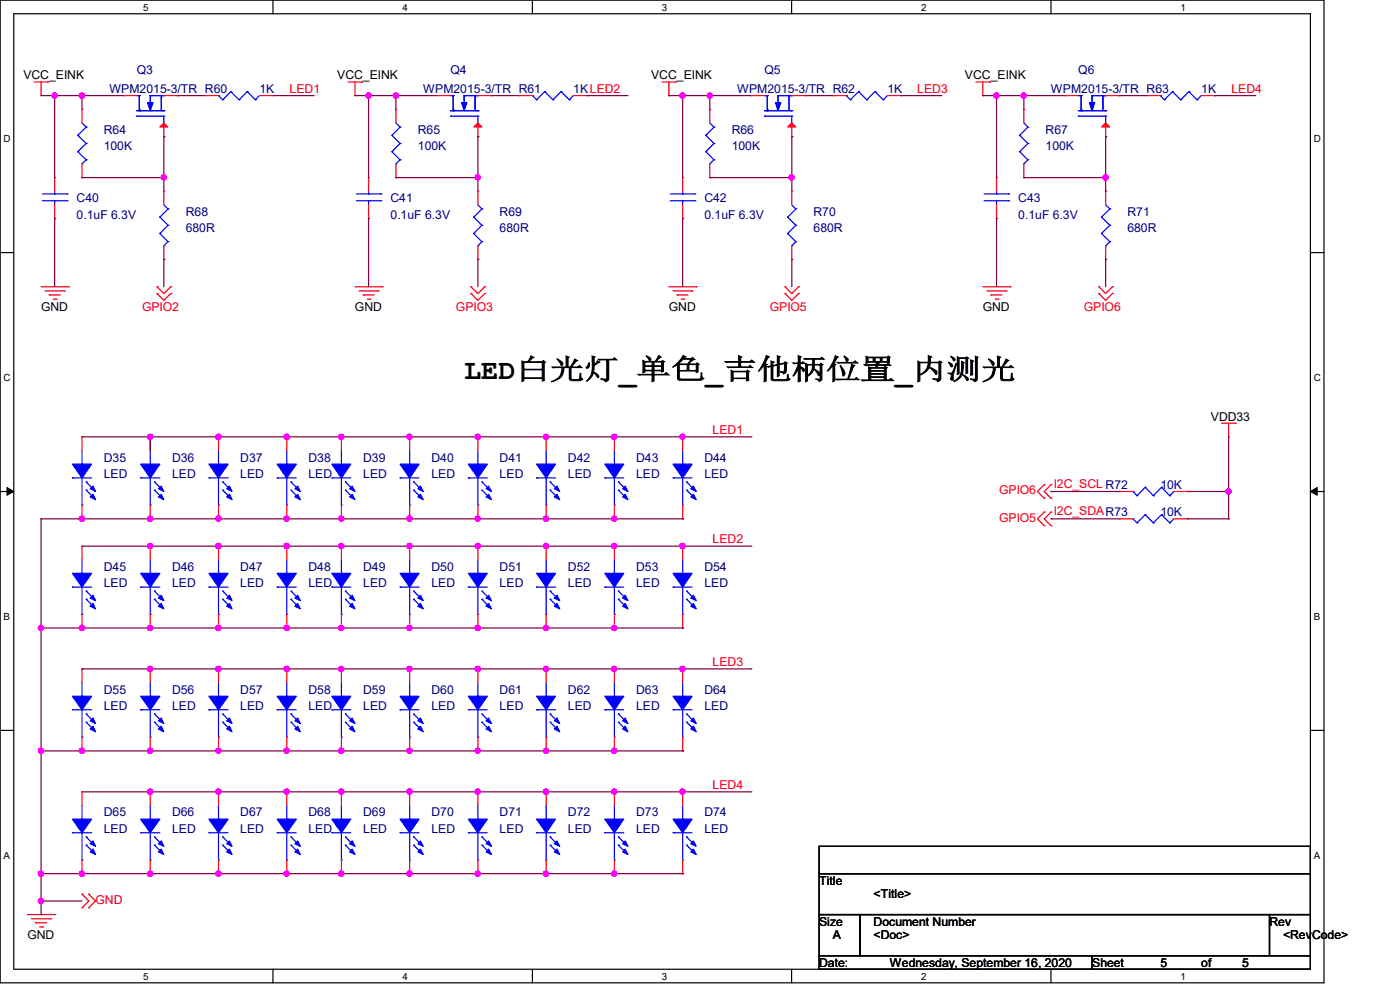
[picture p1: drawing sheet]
<svg xmlns="http://www.w3.org/2000/svg" width="297mm" height="210mm" viewBox="0 0 297 210" stroke-linecap="round" stroke-linejoin="round" font-family="sans-serif">
<path d="M0 0h280.9v208.5h-280.9zM2.9 2.9h275.1v202.7h-275.1z" fill="none" stroke="#000" stroke-width=".25"/>
<g fill="#fff">
<path d="M30.4 .3h1.1v2.4h-1.1z"/>
<path d="M30.4 205.9h1.1v2.3h-1.1z"/>
</g>
<path d="M57.9 0v2.9M57.9 205.6v2.9" fill="none" stroke="#000" stroke-width=".25"/>
<g fill="#fff">
<path d="M85.4 .3h1.1v2.4h-1.1z"/>
<path d="M85.4 205.9h1.1v2.3h-1.1z"/>
</g>
<path d="M112.9 0v2.9M112.9 205.6v2.9" fill="none" stroke="#000" stroke-width=".25"/>
<g fill="#fff">
<path d="M140.4 .3h1.2v2.4h-1.2z"/>
<path d="M140.4 205.9h1.2v2.3h-1.2z"/>
</g>
<path d="M167.9 0v2.9M167.9 205.6v2.9" fill="none" stroke="#000" stroke-width=".25"/>
<g fill="#fff">
<path d="M195.4 .3h1.2v2.4h-1.2z"/>
<path d="M195.4 205.9h1.2v2.3h-1.2z"/>
</g>
<path d="M223 0v2.9M223 205.6v2.9" fill="none" stroke="#000" stroke-width=".25"/>
<g fill="#fff">
<path d="M250.4 .3h1.2v2.4h-1.2z"/>
<path d="M250.4 205.9h1.2v2.3h-1.2z"/>
<path d="M.8 28.2h1.4v2.4h-1.4z"/>
<path d="M278.7 28.2h1.5v2.4h-1.5z"/>
<path d="M.8 78.9h1.4v2.3h-1.4z"/>
<path d="M278.7 78.9h1.5v2.3h-1.5z"/>
</g>
<path d="M0 53.6h2.9M278 53.6h2.9" fill="none" stroke="#000" stroke-width=".25"/>
<g fill="#fff">
<path d="M.8 129.6h1.3v2.3h-1.3z"/>
<path d="M278.7 129.6h1.4v2.3h-1.4z"/>
</g>
<path d="M0 104.3h2.9M278 104.3h2.9" fill="none" stroke="#000" stroke-width=".25"/>
<path d="M1.5 103.4l1.4 .9-1.4 .8zM278 104.3l1.4-.9v1.7z" fill="#000" stroke="#000" stroke-width=".21"/>
<g fill="#fff">
<path d="M.8 180.3h1.3v2.3h-1.3z"/>
<path d="M278.7 180.3h1.4v2.3h-1.4z"/>
</g>
<path d="M0 154.9h2.9M278 154.9h2.9M173.8 179.5h104.2v5.8h-104.2zM173.8 185.3h104.2v8.7h-104.2zM173.8 194h8.7v8.7h-8.7zM182.5 194h86.8v8.7h-86.8zM269.3 194h8.7v8.7h-8.7zM173.8 202.7h57.9v2.9h-57.9zM231.7 202.7h46.3v2.9h-46.3z" fill="none" stroke="#000" stroke-width=".25"/>
<g fill="none" stroke="#f00" stroke-width=".25">
<path d="M7.3 17.4h2.9M8.7 17.4v2.9M10.2 17.4h.1M73.9 17.4h2.9M75.3 17.4v2.9M76.8 17.4h.1M140.5 17.4h2.8M141.9 17.4v2.9M143.3 17.4h.1M207.1 17.4h2.9M208.5 17.4v2.9M210 17.4h.1"/>
<path d="M8.7 20.3h.1M11.6 37.7h.1M11.6 37.7v2.9M17.4 23.2h.1M17.4 37.7h.1M17.4 23.2v2.9M17.4 34.8v2.9M26.1 20.3h.1M26.1 20.3h2.9M34.8 29h.1M34.8 20.3h2.9M34.8 26.1v2.9"/>
<path d="M37.7 20.3h.1M43.5 20.3h.1M43.5 20.3h2.9M55 20.3h3M58 20.3h.1M75.3 20.3h.1M78.2 37.7h.1M78.2 37.7v2.9M84 23.2h.1M84 37.7h.1M84 23.2v2.9M84 34.8v2.9"/>
<path d="M92.7 20.3h.1M92.7 20.3h2.9M101.4 29h.1M101.4 20.3h2.9M101.4 26.1v2.9M104.3 20.3h.1M110.1 20.3h.1M110.1 20.3h2.8M121.6 20.3h2.9M124.5 20.3h.1M141.9 20.3h.1M144.8 37.7h.1"/>
<path d="M144.8 37.7v2.9M150.6 23.2h.1M150.6 37.7h.1M150.6 23.2v2.9M150.6 34.8v2.9M159.3 20.3h.1M159.3 20.3h2.9M168 29h.1M168 20.3h2.9M168 26.1v2.9M170.9 20.3h.1M176.7 20.3h.1"/>
<path d="M176.7 20.3h2.8M188.3 20.3h2.8M191.1 20.3h.1M208.5 20.3h.1M211.4 37.7h.1M211.4 37.7v2.9M217.2 23.2h.1M217.2 37.7h.1M217.2 23.2v2.9M217.2 34.8v2.9M225.9 20.3h.1M225.9 20.3h2.9"/>
<path d="M234.6 29h.1M234.6 20.3h2.8M234.6 26.1v2.9M237.4 20.3h.1M243.2 20.3h.1M243.2 20.3h3M254.8 20.3h2.9M257.7 20.3h.1M11.6 46.4h.1M11.6 43.5v2.9M34.8 40.6h.1M34.8 55h.1"/>
<path d="M34.8 40.6v2.9M34.8 52.2v2.8M78.2 46.4h.1M78.2 43.5v2.9M101.4 40.6h.1M101.4 55h.1M101.4 40.6v2.9M101.4 52.2v2.8M144.8 46.4h.1M144.8 43.5v2.9M168 40.6h.1M168 55h.1"/>
<path d="M168 40.6v2.9M168 52.2v2.8M211.4 46.4h.1M211.4 43.5v2.9M234.6 40.6h.1M234.6 55h.1M234.6 40.6v2.9M234.6 52.2v2.8M8.7 60.8h5.8M9.6 61.7h4M10.5 62.6h.1M10.5 62.6h2.3"/>
<path d="M11.3 63.5h.6M11.9 63.5h.1M13.6 61.7h.1M14.5 60.8h.1M33.3 62.3h.1M33.3 60.8h.1M33.3 62.3l1.5 1.4 1.4-1.4M33.3 60.8l1.5 1.5 1.4-1.5M36.2 62.3h.1M36.2 60.8h.1M75.3 60.8h5.8M76.2 61.7h4"/>
<path d="M77 62.6h.1M77 62.6h2.4M77.9 63.5h.6M78.5 63.5h.1M80.2 61.7h.1M81.1 60.8h.1M99.9 62.3h.1M99.9 60.8h.1M99.9 62.3l1.5 1.4 1.4-1.4M99.9 60.8l1.5 1.5 1.4-1.5M102.8 62.3h.1M102.8 60.8h.1"/>
<path d="M141.9 60.8h5.8M142.8 61.7h4M143.6 62.6h.1M143.6 62.6h2.4M144.5 63.5h.6M145.1 63.5h.1M146.8 61.7h.1M147.7 60.8h.1M166.5 62.3h.1M166.5 60.8h.1M166.5 62.3l1.5 1.4 1.4-1.4M166.5 60.8l1.5 1.5 1.4-1.5"/>
<path d="M169.4 62.3h.1M169.4 60.8h.1M208.5 60.8h5.8M209.4 61.7h4M210.2 62.6h.1M210.2 62.6h2.4M211.1 63.5h.6M211.7 63.5h.1M213.4 61.7h.1M214.3 60.8h.1M233.1 62.3h.1M233.1 60.8h.1"/>
<path d="M233.1 62.3l1.5 1.4 1.4-1.4M233.1 60.8l1.5 1.5 1.4-1.5M236 62.3h.1M236 60.8h.1M17.4 92.7h.1M17.4 92.7v2.9M31.9 92.7h.1M31.9 92.7v2.9M46.4 92.7h.1M46.4 92.7v2.9M60.8 92.7h.1M60.8 92.7v2.9"/>
<path d="M72.4 92.7h.1M72.4 92.7v2.9M86.9 92.7h.1M86.9 92.7v2.9M101.4 92.7h.1M101.4 92.7v2.9M115.9 92.7h.1M115.9 92.7v2.9M130.3 92.7h.1M130.3 92.7v2.9M144.8 92.7h.1M144.8 92.7v2.9"/>
<path d="M259.2 89.8h2.9M260.6 92.7h.1M260.6 89.8v2.9M262.1 89.8h.1M17.4 115.9h.1M17.4 110.1h.1M17.4 107.1v3M17.4 115.9v2.8M31.9 115.9h.1M31.9 110.1h.1M31.9 107.1v3M31.9 115.9v2.8"/>
<path d="M46.4 110.1h.1M46.4 115.9h.1M46.4 107.1v3M46.4 115.9v2.8M60.8 110.1h.1M60.8 115.9h.1M60.8 107.1v3M60.8 115.9v2.8M72.4 110.1h.1M72.4 115.9h.1M72.4 107.1v3M72.4 115.9v2.8"/>
<path d="M86.9 115.9h.1M86.9 110.1h.1M86.9 107.1v3M86.9 115.9v2.8M101.4 115.9h.1M101.4 110.1h.1M101.4 107.1v3M101.4 115.9v2.8M115.9 115.9h.1M115.9 110.1h.1M115.9 107.1v3M115.9 115.9v2.8"/>
<path d="M130.3 110.1h.1M130.3 115.9h.1M130.3 107.1v3M130.3 115.9v2.8M144.8 110.1h.1M144.8 115.9h.1M144.8 107.1v3M144.8 115.9v2.8M221.5 102.8h.1M221.5 105.7h.1M221.5 108.6h.1M221.5 111.5h.1"/>
<path d="M221.5 102.8l-1.4 1.5 1.4 1.4M221.5 108.6l-1.4 1.5 1.4 1.4M223 102.8h.1M223 105.7h.1M223 108.6h.1M223 111.5h.1M223 102.8l-1.5 1.5 1.5 1.4M223 108.6l-1.5 1.5 1.5 1.4M237.4 110.1h.1M237.4 104.3h.1M237.4 110.1h3M237.4 104.3h3"/>
<path d="M249 110.1h2.9M249 104.3h2.9M251.9 110.1h.1M251.9 104.3h.1M17.4 133.2h.1M17.4 130.3v2.9M31.9 133.2h.1M31.9 130.3v2.9M46.4 133.2h.1M46.4 130.3v2.9M60.8 133.2h.1M60.8 130.3v2.9"/>
<path d="M72.4 133.2h.1M72.4 130.3v2.9M86.9 133.2h.1M86.9 130.3v2.9M101.4 133.2h.1M101.4 130.3v2.9M115.9 133.2h.1M115.9 130.3v2.9M130.3 133.2h.1M130.3 130.3v2.9M144.8 133.2h.1M144.8 130.3v2.9"/>
<path d="M17.4 141.9h.1M17.4 159.3h.1M17.4 141.9v2.9M17.4 156.4v2.9M31.9 141.9h.1M31.9 159.3h.1M31.9 141.9v2.9M31.9 156.4v2.9M46.4 141.9h.1M46.4 159.3h.1M46.4 141.9v2.9M46.4 156.4v2.9"/>
<path d="M60.8 141.9h.1M60.8 159.3h.1M60.8 141.9v2.9M60.8 156.4v2.9M72.4 141.9h.1M72.4 159.3h.1M72.4 141.9v2.9M72.4 156.4v2.9M86.9 141.9h.1M86.9 159.3h.1M86.9 141.9v2.9M86.9 156.4v2.9"/>
<path d="M101.4 141.9h.1M101.4 159.3h.1M101.4 141.9v2.9M101.4 156.4v2.9M115.9 141.9h.1M115.9 159.3h.1M115.9 141.9v2.9M115.9 156.4v2.9M130.3 141.9h.1M130.3 159.3h.1M130.3 141.9v2.9M130.3 156.4v2.9"/>
<path d="M144.8 141.9h.1M144.8 159.3h.1M144.8 141.9v2.9M144.8 156.4v2.9M17.4 168h.1M17.4 168v2.9M31.9 168h.1M31.9 168v2.9M46.4 168h.1M46.4 168v2.9M60.8 168h.1M60.8 168v2.9"/>
<path d="M72.4 168h.1M72.4 168v2.9M86.9 168h.1M86.9 168v2.9M101.4 168h.1M101.4 168v2.9M115.9 168h.1M115.9 168v2.9M130.3 168h.1M130.3 168v2.9M144.8 168h.1M144.8 168v2.9"/>
<path d="M5.8 194h5.8M6.7 194.9h4.1M7.5 195.7h.1M7.5 195.7h2.4M8.4 196.6h.6M9 196.6h.1M10.8 194.9h.1M11.6 194h.1M17.4 192.6h.1M17.4 189.7h.1M17.4 185.3h.1M17.4 189.7l1.4 1.4-1.4 1.5"/>
<path d="M17.4 182.5v2.8M18.8 192.6h.1M18.8 189.7h.1M18.8 189.7l1.5 1.4-1.5 1.5M31.9 185.3h.1M31.9 182.5v2.8M46.4 185.3h.1M46.4 182.5v2.8M60.8 185.3h.1M60.8 182.5v2.8M72.4 185.3h.1M72.4 182.5v2.8"/>
<path d="M86.9 185.3h.1M86.9 182.5v2.8M101.4 185.3h.1M101.4 182.5v2.8M115.9 185.3h.1M115.9 182.5v2.8M130.3 185.3h.1M130.3 182.5v2.8M144.8 185.3h.1M144.8 182.5v2.8"/>
</g>
<g fill="none" stroke="#00f" stroke-width=".25">
<path d="M49 19.4h.1M49 19.4l1.7 1.8M49 19.4l-1.8 1.8M52.5 19.4h.1M52.5 19.4l1.7 1.8M52.5 19.4l-1.8 1.8M115.6 19.4h.1M115.6 19.4l1.7 1.8M115.6 19.4l-1.8 1.8M119 19.4h.1M119 19.4l1.8 1.8M119 19.4l-1.7 1.8"/>
<path d="M182.2 19.4h.1M182.2 19.4l1.7 1.8M182.2 19.4l-1.8 1.8M185.6 19.4h.1M185.6 19.4l1.8 1.8M185.6 19.4l-1.7 1.8M248.8 19.4h.1M248.8 19.4l1.7 1.8M248.8 19.4l-1.8 1.8M252.2 19.4h.1M252.2 19.4l1.8 1.8M252.2 19.4l-1.7 1.8"/>
<path d="M16.5 28.7h.1M16.5 32.2h.1M16.5 28.7l1.8 1.7M16.5 32.2l1.8 1.7M17.4 34.8h.1M17.4 26.1l.9 .9M18.3 27h.1M18.3 30.4h.1M18.3 33.9h.1M18.3 27l-1.8 1.7M18.3 30.4l-1.8 1.8M18.3 33.9l-.9 .9"/>
<path d="M29 24.6h.1M29 23.5h5.8M29 20.3h.5M29 24.6h5.8M29.5 20.3h.1M29.5 23.2h.1M29.5 23.5h.1M29.5 20.3v3.2M31.9 20.3h.1M31.9 20.3v1.7M31.9 20.3h2.9M34.2 20.6h.1"/>
<path d="M34.2 20.3h.1M34.2 20.3v3.2M34.8 23.5h.1M34.8 20.3h.1M34.8 24.6h.1M34.8 24.6v1.5M46.4 20.3h.1M46.4 20.3l.8 .9M47.2 21.2h.1M50.7 21.2h.1M54.2 21.2h.1M55 20.3l-.8 .9"/>
<path d="M83.1 28.7h.1M83.1 32.2h.1M83.1 28.7l1.8 1.7M83.1 32.2l1.8 1.7M84 34.8h.1M84 26.1l.9 .9M84.9 27h.1M84.9 30.4h.1M84.9 33.9h.1M84.9 27l-1.8 1.7M84.9 30.4l-1.8 1.8M84.9 33.9l-.9 .9"/>
<path d="M95.6 24.6h.1M95.6 23.5h5.8M95.6 20.3h.5M95.6 24.6h5.8M96.1 20.3h.1M96.1 23.2h.1M96.1 23.5h.1M96.1 20.3v3.2M98.5 20.3h.1M98.5 20.3h2.9M98.5 20.3v1.7M100.8 20.6h.1"/>
<path d="M100.8 20.3h.1M100.8 20.3v3.2M101.4 23.5h.1M101.4 20.3h.1M101.4 24.6h.1M101.4 24.6v1.5M112.9 20.3h.1M112.9 20.3l.9 .9M113.8 21.2h.1M117.3 21.2h.1M120.8 21.2h.1M121.6 20.3l-.8 .9"/>
<path d="M149.7 28.7h.1M149.7 32.2h.1M149.7 28.7l1.8 1.7M149.7 32.2l1.8 1.7M150.6 34.8h.1M150.6 26.1l.9 .9M151.5 27h.1M151.5 30.4h.1M151.5 33.9h.1M151.5 27l-1.8 1.7M151.5 30.4l-1.8 1.8M151.5 33.9l-.9 .9"/>
<path d="M162.2 24.6h.1M162.2 23.5h5.8M162.2 20.3h.6M162.2 24.6h5.8M162.8 20.3h.1M162.8 23.2h.1M162.8 23.5h.1M162.8 20.3v3.2M165.1 20.3h.1M165.1 20.3h2.9M165.1 20.3v1.7M167.4 20.6h.1"/>
<path d="M167.4 20.3h.1M167.4 20.3v3.2M168 23.5h.1M168 20.3h.1M168 24.6h.1M168 24.6v1.5M179.5 20.3h.1M179.5 20.3l.9 .9M180.4 21.2h.1M183.9 21.2h.1M187.4 21.2h.1M188.3 20.3l-.9 .9"/>
<path d="M216.3 28.7h.1M216.3 32.2h.1M216.3 28.7l1.8 1.7M216.3 32.2l1.8 1.7M217.2 34.8h.1M217.2 26.1l.9 .9M218.1 27h.1M218.1 30.4h.1M218.1 33.9h.1M218.1 27l-1.8 1.7M218.1 30.4l-1.8 1.8M218.1 33.9l-.9 .9"/>
<path d="M228.8 24.6h.1M228.8 23.5h5.8M228.8 20.3h.6M228.8 24.6h5.8M229.4 20.3h.1M229.4 23.2h.1M229.4 23.5h.1M229.4 20.3v3.2M231.7 20.3h.1M231.7 20.3h2.9M231.7 20.3v1.7M234 20.6h.1"/>
<path d="M234 20.3h.1M234 20.3v3.2M234.6 23.5h.1M234.6 20.3h.1M234.6 24.6h.1M234.6 24.6v1.5M246.2 20.3h.1M246.2 20.3l.8 .9M247 21.2h.1M250.5 21.2h.1M254 21.2h.1M254.8 20.3l-.8 .9"/>
<path d="M9 42.6h5.2M9 41.1h5.2M11.6 41.1h.1M11.6 42.6h.1M11.6 40.6v.5M11.6 42.6v.9M14.2 42.6h.1M14.2 41.1h.1M33.9 46.1h.1M33.9 49.5h.1M33.9 46.1l1.7 1.7M33.9 49.5l1.7 1.8"/>
<path d="M34.8 52.2h.1M34.8 43.5l.8 .8M35.6 44.3h.1M35.6 47.8h.1M35.6 51.3h.1M35.6 44.3l-1.7 1.8M35.6 47.8l-1.7 1.7M35.6 51.3l-.8 .9M75.6 42.6h5.2M75.6 41.1h5.2M78.2 41.1h.1M78.2 42.6h.1"/>
<path d="M78.2 40.6v.5M78.2 42.6v.9M80.8 42.6h.1M80.8 41.1h.1M100.5 46.1h.1M100.5 49.5h.1M100.5 49.5l1.7 1.8M100.5 46.1l1.7 1.7M101.4 52.2h.1M101.4 43.5l.8 .8M102.2 44.3h.1M102.2 47.8h.1"/>
<path d="M102.2 51.3h.1M102.2 44.3l-1.7 1.8M102.2 47.8l-1.7 1.7M102.2 51.3l-.8 .9M142.2 42.6h5.2M142.2 41.1h5.2M144.8 41.1h.1M144.8 42.6h.1M144.8 40.6v.5M144.8 42.6v.9M147.4 42.6h.1M147.4 41.1h.1"/>
<path d="M167.1 46.1h.1M167.1 49.5h.1M167.1 46.1l1.7 1.7M167.1 49.5l1.7 1.8M168 52.2h.1M168 43.5l.8 .8M168.8 44.3h.1M168.8 47.8h.1M168.8 51.3h.1M168.8 44.3l-1.7 1.8M168.8 47.8l-1.7 1.7M168.8 51.3l-.8 .9"/>
<path d="M208.8 42.6h5.2M208.8 41.1h5.2M211.4 41.1h.1M211.4 42.6h.1M211.4 40.6v.5M211.4 42.6v.9M214 42.6h.1M214 41.1h.1M233.7 46.1h.1M233.7 49.5h.1M233.7 46.1l1.8 1.7M233.7 49.5l1.8 1.8"/>
<path d="M234.6 52.2h.1M234.6 43.5l.9 .8M235.5 44.3h.1M235.5 47.8h.1M235.5 51.3h.1M235.5 44.3l-1.8 1.8M235.5 47.8l-1.8 1.7M235.5 51.3l-.9 .9M17.4 98.5h.1M17.4 95.6v2.9M31.9 98.5h.1M31.9 95.6v2.9"/>
<path d="M46.4 98.5h.1M46.4 95.6v2.9M60.8 98.5h.1M60.8 95.6v2.9M72.4 98.5h.1M72.4 95.6v2.9M86.9 98.5h.1M86.9 95.6v2.9M101.4 98.5h.1M101.4 95.6v2.9M115.9 98.5h.1M115.9 95.6v2.9"/>
<path d="M130.3 98.5h.1M130.3 95.6v2.9M144.8 98.5h.1M144.8 95.6v2.9M15.4 101.4h.1M15.4 101.4h4M17.4 107.1h.1M17.4 101.4v5.7M17.4 118.7v2.9M18.3 102.2h.1M18.3 104h.1M18.3 102.2l1.7 1.8"/>
<path d="M18.3 104l1.7 1.7M29.8 101.4h.1M29.8 101.4h4.1M31.9 107.1h.1M31.9 101.4v5.7M31.9 118.7v2.9M32.8 102.2h.1M32.8 104h.1M32.8 102.2l1.7 1.8M32.8 104l1.7 1.7M44.3 101.4h.1M44.3 101.4h4.1"/>
<path d="M46.4 107.1h.1M46.4 101.4v5.7M46.4 118.7v2.9M47.2 102.2h.1M47.2 104h.1M47.2 102.2l1.8 1.8M47.2 104l1.8 1.7M58.8 101.4h.1M58.8 101.4h4.1M60.8 107.1h.1M60.8 101.4v5.7M60.8 118.7v2.9"/>
<path d="M61.7 102.2h.1M61.7 104h.1M61.7 102.2l1.8 1.8M61.7 104l1.8 1.7M70.4 101.4h.1M70.4 101.4h4M72.4 107.1h.1M72.4 101.4v5.7M72.4 118.7v2.9M73.3 102.2h.1M73.3 104h.1M73.3 102.2l1.7 1.8"/>
<path d="M73.3 104l1.7 1.7M84.9 101.4h.1M84.9 101.4h4M86.9 107.1h.1M86.9 101.4v5.7M86.9 118.7v2.9M87.8 102.2h.1M87.8 104h.1M87.8 102.2l1.7 1.8M87.8 104l1.7 1.7M99.4 101.4h.1M99.4 101.4h4"/>
<path d="M101.4 107.1h.1M101.4 101.4v5.7M101.4 118.7v2.9M102.2 102.2h.1M102.2 104h.1M102.2 102.2l1.8 1.8M102.2 104l1.8 1.7M113.8 101.4h.1M113.8 101.4h4.1M115.9 107.1h.1M115.9 101.4v5.7M115.9 118.7v2.9"/>
<path d="M116.7 102.2h.1M116.7 104h.1M116.7 102.2l1.7 1.8M116.7 104l1.7 1.7M128.3 101.4h.1M128.3 101.4h4M130.3 107.1h.1M130.3 101.4v5.7M130.3 118.7v2.9M131.2 102.2h.1M131.2 104h.1M131.2 102.2l1.7 1.8"/>
<path d="M131.2 104l1.7 1.7M142.8 101.4h.1M142.8 101.4h4M144.8 107.1h.1M144.8 101.4v5.7M144.8 118.7v2.9M145.7 102.2h.1M145.7 104h.1M145.7 102.2l1.7 1.8M145.7 104l1.7 1.7M240.4 110.1h.1M240.4 104.3h.1"/>
<path d="M240.4 110.1l.8 .8M240.4 104.3l.8 .9M241.2 110.9h.1M241.2 105.2h.1M243 109.2h.1M243 103.4h.1M243 109.2l1.7 1.7M243 109.2l-1.8 1.7M243 103.4l1.7 1.8M243 103.4l-1.8 1.8M244.7 110.9h.1M244.7 105.2h.1"/>
<path d="M246.4 109.2h.1M246.4 103.4h.1M246.4 109.2l1.8 1.7M246.4 109.2l-1.7 1.7M246.4 103.4l1.8 1.8M246.4 103.4l-1.7 1.8M248.2 110.9h.1M248.2 105.2h.1M249 110.1l-.8 .8M249 104.3l-.8 .9M15.4 124.5h.1M15.4 124.5h4"/>
<path d="M17.4 121.6h.1M17.4 130.3h.1M17.4 124.5v5.8M18.3 125.4h.1M18.3 127.1h.1M18.3 125.4l1.7 1.7M18.3 127.1l1.7 1.8M29.8 124.5h.1M29.8 124.5h4.1M31.9 121.6h.1M31.9 130.3h.1M31.9 124.5v5.8"/>
<path d="M32.8 125.4h.1M32.8 127.1h.1M32.8 125.4l1.7 1.7M32.8 127.1l1.7 1.8M44.3 124.5h.1M44.3 124.5h4.1M46.4 121.6h.1M46.4 130.3h.1M46.4 124.5v5.8M47.2 125.4h.1M47.2 127.1h.1M47.2 125.4l1.8 1.7"/>
<path d="M47.2 127.1l1.8 1.8M58.8 124.5h.1M58.8 124.5h4.1M60.8 121.6h.1M60.8 130.3h.1M60.8 124.5v5.8M61.7 125.4h.1M61.7 127.1h.1M61.7 125.4l1.8 1.7M61.7 127.1l1.8 1.8M70.4 124.5h.1M70.4 124.5h4"/>
<path d="M72.4 121.6h.1M72.4 130.3h.1M72.4 124.5v5.8M73.3 125.4h.1M73.3 127.1h.1M73.3 125.4l1.7 1.7M73.3 127.1l1.7 1.8M84.9 124.5h.1M84.9 124.5h4M86.9 121.6h.1M86.9 130.3h.1M86.9 124.5v5.8"/>
<path d="M87.8 125.4h.1M87.8 127.1h.1M87.8 125.4l1.7 1.7M87.8 127.1l1.7 1.8M99.4 124.5h.1M99.4 124.5h4M101.4 121.6h.1M101.4 130.3h.1M101.4 124.5v5.8M102.2 125.4h.1M102.2 127.1h.1M102.2 125.4l1.8 1.7"/>
<path d="M102.2 127.1l1.8 1.8M113.8 124.5h.1M113.8 124.5h4.1M115.9 121.6h.1M115.9 130.3h.1M115.9 124.5v5.8M116.7 125.4h.1M116.7 127.1h.1M116.7 125.4l1.7 1.7M116.7 127.1l1.7 1.8M128.3 124.5h.1M128.3 124.5h4"/>
<path d="M130.3 121.6h.1M130.3 130.3h.1M130.3 124.5v5.8M131.2 125.4h.1M131.2 127.1h.1M131.2 125.4l1.7 1.7M131.2 127.1l1.7 1.8M142.8 124.5h.1M142.8 124.5h4M144.8 121.6h.1M144.8 130.3h.1M144.8 124.5v5.8"/>
<path d="M145.7 125.4h.1M145.7 127.1h.1M145.7 125.4l1.7 1.7M145.7 127.1l1.7 1.8M15.4 150.6h.1M15.4 150.6h4M17.4 147.7h.1M17.4 156.4h.1M17.4 144.8v2.9M17.4 150.6v5.8M18.3 151.5h.1M18.3 153.2h.1"/>
<path d="M18.3 151.5l1.7 1.7M18.3 153.2l1.7 1.7M29.8 150.6h.1M29.8 150.6h4.1M31.9 147.7h.1M31.9 156.4h.1M31.9 144.8v2.9M31.9 150.6v5.8M32.8 151.5h.1M32.8 153.2h.1M32.8 151.5l1.7 1.7M32.8 153.2l1.7 1.7"/>
<path d="M44.3 150.6h.1M44.3 150.6h4.1M46.4 147.7h.1M46.4 156.4h.1M46.4 144.8v2.9M46.4 150.6v5.8M47.2 151.5h.1M47.2 153.2h.1M47.2 151.5l1.8 1.7M47.2 153.2l1.8 1.7M58.8 150.6h.1M58.8 150.6h4.1"/>
<path d="M60.8 147.7h.1M60.8 156.4h.1M60.8 144.8v2.9M60.8 150.6v5.8M61.7 151.5h.1M61.7 153.2h.1M61.7 151.5l1.8 1.7M61.7 153.2l1.8 1.7M70.4 150.6h.1M70.4 150.6h4M72.4 147.7h.1M72.4 156.4h.1"/>
<path d="M72.4 144.8v2.9M72.4 150.6v5.8M73.3 151.5h.1M73.3 153.2h.1M73.3 151.5l1.7 1.7M73.3 153.2l1.7 1.7M84.9 150.6h.1M84.9 150.6h4M86.9 147.7h.1M86.9 156.4h.1M86.9 144.8v2.9M86.9 150.6v5.8"/>
<path d="M87.8 151.5h.1M87.8 153.2h.1M87.8 151.5l1.7 1.7M87.8 153.2l1.7 1.7M99.4 150.6h.1M99.4 150.6h4M101.4 147.7h.1M101.4 156.4h.1M101.4 144.8v2.9M101.4 150.6v5.8M102.2 151.5h.1M102.2 153.2h.1"/>
<path d="M102.2 151.5l1.8 1.7M102.2 153.2l1.8 1.7M113.8 150.6h.1M113.8 150.6h4.1M115.9 147.7h.1M115.9 156.4h.1M115.9 144.8v2.9M115.9 150.6v5.8M116.7 151.5h.1M116.7 153.2h.1M116.7 151.5l1.7 1.7M116.7 153.2l1.7 1.7"/>
<path d="M128.3 150.6h.1M128.3 150.6h4M130.3 147.7h.1M130.3 156.4h.1M130.3 144.8v2.9M130.3 150.6v5.8M131.2 151.5h.1M131.2 153.2h.1M131.2 151.5l1.7 1.7M131.2 153.2l1.7 1.7M142.8 150.6h.1M142.8 150.6h4"/>
<path d="M144.8 147.7h.1M144.8 156.4h.1M144.8 144.8v2.9M144.8 150.6v5.8M145.7 151.5h.1M145.7 153.2h.1M145.7 151.5l1.7 1.7M145.7 153.2l1.7 1.7M15.4 176.7h.1M15.4 176.7h4M17.4 173.8h.1M17.4 170.9v2.9"/>
<path d="M17.4 176.7v5.8M18.3 177.5h.1M18.3 179.3h.1M18.3 177.5l1.7 1.8M18.3 179.3l1.7 1.7M29.8 176.7h.1M29.8 176.7h4.1M31.9 173.8h.1M31.9 170.9v2.9M31.9 176.7v5.8M32.8 177.5h.1M32.8 179.3h.1"/>
<path d="M32.8 177.5l1.7 1.8M32.8 179.3l1.7 1.7M44.3 176.7h.1M44.3 176.7h4.1M46.4 173.8h.1M46.4 170.9v2.9M46.4 176.7v5.8M47.2 177.5h.1M47.2 179.3h.1M47.2 177.5l1.8 1.8M47.2 179.3l1.8 1.7M58.8 176.7h.1"/>
<path d="M58.8 176.7h4.1M60.8 173.8h.1M60.8 170.9v2.9M60.8 176.7v5.8M61.7 177.5h.1M61.7 179.3h.1M61.7 177.5l1.8 1.8M61.7 179.3l1.8 1.7M70.4 176.7h.1M70.4 176.7h4M72.4 173.8h.1M72.4 170.9v2.9"/>
<path d="M72.4 176.7v5.8M73.3 177.5h.1M73.3 179.3h.1M73.3 177.5l1.7 1.8M73.3 179.3l1.7 1.7M84.9 176.7h.1M84.9 176.7h4M86.9 173.8h.1M86.9 170.9v2.9M86.9 176.7v5.8M87.8 177.5h.1M87.8 179.3h.1"/>
<path d="M87.8 177.5l1.7 1.8M87.8 179.3l1.7 1.7M99.4 176.7h.1M99.4 176.7h4M101.4 173.8h.1M101.4 170.9v2.9M101.4 176.7v5.8M102.2 177.5h.1M102.2 179.3h.1M102.2 177.5l1.8 1.8M102.2 179.3l1.8 1.7M113.8 176.7h.1"/>
<path d="M113.8 176.7h4.1M115.9 173.8h.1M115.9 170.9v2.9M115.9 176.7v5.8M116.7 177.5h.1M116.7 179.3h.1M116.7 177.5l1.7 1.8M116.7 179.3l1.7 1.7M128.3 176.7h.1M128.3 176.7h4M130.3 173.8h.1M130.3 170.9v2.9"/>
<path d="M130.3 176.7v5.8M131.2 177.5h.1M131.2 179.3h.1M131.2 177.5l1.7 1.8M131.2 179.3l1.7 1.7M142.8 176.7h.1M142.8 176.7h4M144.8 173.8h.1M144.8 170.9v2.9M144.8 176.7v5.8M145.7 177.5h.1M145.7 179.3h.1"/>
<path d="M145.7 177.5l1.7 1.8M145.7 179.3l1.7 1.7M17.4 182.5h.1M31.9 182.5h.1M46.4 182.5h.1M60.8 182.5h.1M72.4 182.5h.1M86.9 182.5h.1M101.4 182.5h.1M115.9 182.5h.1M130.3 182.5h.1M144.8 182.5h.1"/>
</g>
<g fill="#00f" stroke="#00f" stroke-width=".25">
<path d="M31.3 21.8h1.2l-.6 1.7z"/>
<path d="M231.1 21.8h1.1l-.5 1.7z"/>
<path d="M164.5 21.8h1.2l-.6 1.7z"/>
<path d="M97.9 21.8h1.2l-.6 1.7z"/>
<path d="M128.3 98.5h4l-2 2.9z" fill-rule="evenodd"/>
<path d="M132.6 104.9l.6 1.1-1.1-.6z" fill-rule="evenodd"/>
<path d="M132.6 103.1l.6 1.2-1.1-.6z" fill-rule="evenodd"/>
<path d="M113.8 147.7h4.1l-2 2.9z" fill-rule="evenodd"/>
<path d="M118.2 154.1l.5 1.1-1.1-.6z" fill-rule="evenodd"/>
<path d="M118.2 152.3l.5 1.2-1.1-.6z" fill-rule="evenodd"/>
<path d="M44.3 98.5h4.1l-2 2.9z" fill-rule="evenodd"/>
<path d="M48.1 105.4l.6-.5 .5 1.1z" fill-rule="evenodd"/>
<path d="M48.1 103.7l.6-.6 .5 1.2z" fill-rule="evenodd"/>
<path d="M29.8 147.7h4.1l-2 2.9z" fill-rule="evenodd"/>
<path d="M33.6 154.6l.6-.5 .6 1.1z" fill-rule="evenodd"/>
<path d="M33.6 152.9l.6-.6 .6 1.2z" fill-rule="evenodd"/>
<path d="M84.9 121.6h4l-2 2.9z" fill-rule="evenodd"/>
<path d="M89.2 128l.6 1.2-1.2-.6z" fill-rule="evenodd"/>
<path d="M89.2 126.3l.6 1.1-1.2-.5z" fill-rule="evenodd"/>
<path d="M70.4 173.8h4l-2 2.9z" fill-rule="evenodd"/>
<path d="M74.7 180.1l.6 1.2-1.1-.6z" fill-rule="evenodd"/>
<path d="M74.7 178.4l.6 1.1-1.1-.5z" fill-rule="evenodd"/>
<path d="M142.8 98.5h4l-2 2.9z" fill-rule="evenodd"/>
<path d="M146.6 105.4l.5-.5 .6 1.1z" fill-rule="evenodd"/>
<path d="M146.6 103.7l.5-.6 .6 1.2z" fill-rule="evenodd"/>
<path d="M128.3 147.7h4l-2 2.9z" fill-rule="evenodd"/>
<path d="M132.6 154.1l.6 1.1-1.1-.6z" fill-rule="evenodd"/>
<path d="M132.6 152.3l.6 1.2-1.1-.6z" fill-rule="evenodd"/>
<path d="M58.8 98.5h4.1l-2.1 2.9z" fill-rule="evenodd"/>
<path d="M62.6 105.4l.6-.5 .5 1.1z" fill-rule="evenodd"/>
<path d="M62.6 103.7l.6-.6 .5 1.2z" fill-rule="evenodd"/>
<path d="M44.3 147.7h4.1l-2 2.9z" fill-rule="evenodd"/>
<path d="M48.1 154.6l.6-.5 .5 1.1z" fill-rule="evenodd"/>
<path d="M48.1 152.9l.6-.6 .5 1.2z" fill-rule="evenodd"/>
<path d="M99.4 121.6h4l-2 2.9z" fill-rule="evenodd"/>
<path d="M103.7 128l.6 1.2-1.2-.6z" fill-rule="evenodd"/>
<path d="M103.7 126.3l.6 1.1-1.2-.5z" fill-rule="evenodd"/>
<path d="M84.9 173.8h4l-2 2.9z" fill-rule="evenodd"/>
<path d="M89.2 180.1l.6 1.2-1.2-.6z" fill-rule="evenodd"/>
<path d="M89.2 178.4l.6 1.1-1.2-.5z" fill-rule="evenodd"/>
<path d="M15.4 121.6h4l-2 2.9z" fill-rule="evenodd"/>
<path d="M19.1 128.6l.6-.6 .6 1.2z" fill-rule="evenodd"/>
<path d="M19.1 126.9l.6-.6 .6 1.1z" fill-rule="evenodd"/>
<path d="M142.8 147.7h4l-2 2.9z" fill-rule="evenodd"/>
<path d="M147.1 154.1l.6 1.1-1.1-.6z" fill-rule="evenodd"/>
<path d="M147.1 152.3l.6 1.2-1.1-.6z" fill-rule="evenodd"/>
<path d="M70.4 98.5h4l-2 2.9z" fill-rule="evenodd"/>
<path d="M74.2 105.4l.5-.5 .6 1.1z" fill-rule="evenodd"/>
<path d="M74.7 103.1l.6 1.2-1.1-.6z" fill-rule="evenodd"/>
<path d="M58.8 147.7h4.1l-2.1 2.9z" fill-rule="evenodd"/>
<path d="M62.6 154.6l.6-.5 .5 1.1z" fill-rule="evenodd"/>
<path d="M62.6 152.9l.6-.6 .5 1.2z" fill-rule="evenodd"/>
<path d="M113.8 121.6h4.1l-2 2.9z" fill-rule="evenodd"/>
<path d="M118.2 128l.5 1.2-1.1-.6z" fill-rule="evenodd"/>
<path d="M118.2 126.3l.5 1.1-1.1-.5z" fill-rule="evenodd"/>
<path d="M99.4 173.8h4l-2 2.9z" fill-rule="evenodd"/>
<path d="M103.7 180.1l.6 1.2-1.2-.6z" fill-rule="evenodd"/>
<path d="M103.7 178.4l.6 1.1-1.2-.5z" fill-rule="evenodd"/>
<path d="M29.8 121.6h4.1l-2 2.9z" fill-rule="evenodd"/>
<path d="M33.6 128.6l.6-.6 .6 1.2z" fill-rule="evenodd"/>
<path d="M33.6 126.9l.6-.6 .6 1.1z" fill-rule="evenodd"/>
<path d="M15.4 173.8h4l-2 2.9z" fill-rule="evenodd"/>
<path d="M19.1 180.7l.6-.6 .6 1.2z" fill-rule="evenodd"/>
<path d="M19.1 179l.6-.6 .6 1.1z" fill-rule="evenodd"/>
<path d="M84.9 98.5h4l-2 2.9z" fill-rule="evenodd"/>
<path d="M89.2 104.9l.6 1.1-1.2-.6z" fill-rule="evenodd"/>
<path d="M89.2 103.1l.6 1.2-1.2-.6z" fill-rule="evenodd"/>
<path d="M70.4 147.7h4l-2 2.9z" fill-rule="evenodd"/>
<path d="M74.7 154.1l.6 1.1-1.1-.6z" fill-rule="evenodd"/>
<path d="M74.7 152.3l.6 1.2-1.1-.6z" fill-rule="evenodd"/>
<path d="M128.3 121.6h4l-2 2.9z" fill-rule="evenodd"/>
<path d="M132.6 128l.6 1.2-1.1-.6z" fill-rule="evenodd"/>
<path d="M132.6 126.3l.6 1.1-1.1-.5z" fill-rule="evenodd"/>
<path d="M113.8 173.8h4.1l-2 2.9z" fill-rule="evenodd"/>
<path d="M118.2 180.1l.5 1.2-1.1-.6z" fill-rule="evenodd"/>
<path d="M118.2 178.4l.5 1.1-1.1-.5z" fill-rule="evenodd"/>
<path d="M44.3 121.6h4.1l-2 2.9z" fill-rule="evenodd"/>
<path d="M48.1 128.6l.6-.6 .5 1.2z" fill-rule="evenodd"/>
<path d="M48.1 126.9l.6-.6 .5 1.1z" fill-rule="evenodd"/>
<path d="M29.8 173.8h4.1l-2 2.9z" fill-rule="evenodd"/>
<path d="M33.6 180.7l.6-.6 .6 1.2z" fill-rule="evenodd"/>
<path d="M33.6 179l.6-.6 .6 1.1z" fill-rule="evenodd"/>
<path d="M99.4 98.5h4l-2 2.9z" fill-rule="evenodd"/>
<path d="M103.7 104.9l.6 1.1-1.2-.6z" fill-rule="evenodd"/>
<path d="M103.7 103.1l.6 1.2-1.2-.6z" fill-rule="evenodd"/>
<path d="M84.9 147.7h4l-2 2.9z" fill-rule="evenodd"/>
<path d="M89.2 154.1l.6 1.1-1.2-.6z" fill-rule="evenodd"/>
<path d="M89.2 152.3l.6 1.2-1.2-.6z" fill-rule="evenodd"/>
<path d="M15.4 98.5h4l-2 2.9z" fill-rule="evenodd"/>
<path d="M19.1 105.4l.6-.5 .6 1.1z" fill-rule="evenodd"/>
<path d="M19.1 103.7l.6-.6 .6 1.2z" fill-rule="evenodd"/>
<path d="M142.8 121.6h4l-2 2.9z" fill-rule="evenodd"/>
<path d="M147.1 128l.6 1.2-1.1-.6z" fill-rule="evenodd"/>
<path d="M147.1 126.3l.6 1.1-1.1-.5z" fill-rule="evenodd"/>
<path d="M128.3 173.8h4l-2 2.9z" fill-rule="evenodd"/>
<path d="M132.6 180.1l.6 1.2-1.1-.6z" fill-rule="evenodd"/>
<path d="M132.6 178.4l.6 1.1-1.1-.5z" fill-rule="evenodd"/>
<path d="M58.8 121.6h4.1l-2.1 2.9z" fill-rule="evenodd"/>
<path d="M62.6 128.6l.6-.6 .5 1.2z" fill-rule="evenodd"/>
<path d="M62.6 126.9l.6-.6 .5 1.1z" fill-rule="evenodd"/>
<path d="M44.3 173.8h4.1l-2 2.9z" fill-rule="evenodd"/>
<path d="M48.1 180.7l.6-.6 .5 1.2z" fill-rule="evenodd"/>
<path d="M48.1 179l.6-.6 .5 1.1z" fill-rule="evenodd"/>
<path d="M113.8 98.5h4.1l-2 2.9z" fill-rule="evenodd"/>
<path d="M118.2 104.9l.5 1.1-1.1-.6z" fill-rule="evenodd"/>
<path d="M118.2 103.1l.5 1.2-1.1-.6z" fill-rule="evenodd"/>
<path d="M99.4 147.7h4l-2 2.9z" fill-rule="evenodd"/>
<path d="M103.7 154.1l.6 1.1-1.2-.6z" fill-rule="evenodd"/>
<path d="M103.7 152.3l.6 1.2-1.2-.6z" fill-rule="evenodd"/>
<path d="M29.8 98.5h4.1l-2 2.9z" fill-rule="evenodd"/>
<path d="M33.6 105.4l.6-.5 .6 1.1z" fill-rule="evenodd"/>
<path d="M33.6 103.7l.6-.6 .6 1.2z" fill-rule="evenodd"/>
<path d="M15.4 147.7h4l-2 2.9z" fill-rule="evenodd"/>
<path d="M19.1 154.6l.6-.5 .6 1.1z" fill-rule="evenodd"/>
<path d="M19.1 152.9l.6-.6 .6 1.2z" fill-rule="evenodd"/>
<path d="M142.8 173.8h4l-2 2.9z" fill-rule="evenodd"/>
<path d="M147.1 180.1l.6 1.2-1.1-.6z" fill-rule="evenodd"/>
<path d="M147.1 178.4l.6 1.1-1.1-.5z" fill-rule="evenodd"/>
<path d="M70.4 121.6h4l-2 2.9z" fill-rule="evenodd"/>
<path d="M74.7 128l.6 1.2-1.1-.6z" fill-rule="evenodd"/>
<path d="M74.7 126.3l.6 1.1-1.1-.5z" fill-rule="evenodd"/>
<path d="M58.8 173.8h4.1l-2.1 2.9z" fill-rule="evenodd"/>
<path d="M62.6 180.7l.6-.6 .5 1.2z" fill-rule="evenodd"/>
<path d="M62.6 179l.6-.6 .5 1.1z" fill-rule="evenodd"/>
</g>
<g fill="#f00" stroke="#f00" stroke-width=".25">
<path d="M34.8 26.1l.8 .8h-1.7z"/>
<path d="M233.7 26.9l.9-.8 .8 .8z"/>
<path d="M167.1 26.9l.9-.8 .8 .8z"/>
<path d="M100.5 26.9l.9-.8 .8 .8z"/>
</g>
<g fill="none" stroke="#800040" stroke-width=".25">
<path d="M8.7 20.3h.1M8.7 20.3h17.4M11.6 20.3h.1M11.6 20.3v17.4M17.4 20.3h.1M17.4 37.7h.1M17.4 20.3v2.9M17.4 37.7h17.4M34.8 29h.1M34.8 37.7h.1M34.8 29v11.6M37.7 20.3h.1"/>
<path d="M37.7 20.3h5.8M58 20.3h.1M58 20.3h8.6M75.3 20.3h.1M75.3 20.3h17.4M78.2 20.3h.1M78.2 20.3v17.4M84 20.3h.1M84 37.7h.1M84 37.7h17.4M84 20.3v2.9M101.4 29h.1"/>
<path d="M101.4 37.7h.1M101.4 29v11.6M104.3 20.3h.1M104.3 20.3h5.8M124.5 20.3h.1M124.5 20.3h8.7M141.9 20.3h.1M141.9 20.3h17.4M144.8 20.3h.1M144.8 20.3v17.4M150.6 20.3h.1M150.6 37.7h.1"/>
<path d="M150.6 37.7h17.4M150.6 20.3v2.9M168 29h.1M168 37.7h.1M168 29v11.6M170.9 20.3h.1M170.9 20.3h5.8M191.1 20.3h.1M191.1 20.3h8.7M208.5 20.3h.1M208.5 20.3h17.4M211.4 20.3h.1"/>
<path d="M211.4 20.3v17.4M217.2 20.3h.1M217.2 37.7h.1M217.2 37.7h17.4M217.2 20.3v2.9M234.6 29h.1M234.6 37.7h.1M234.6 29v11.6M237.4 20.3h.1M237.4 20.3h5.8M257.7 20.3h.1M257.7 20.3h8.7"/>
<path d="M11.6 46.4h.1M11.6 46.4v14.4M34.8 55h.1M34.8 55v5.8M78.2 46.4h.1M78.2 46.4v14.4M101.4 55h.1M101.4 55v5.8M144.8 46.4h.1M144.8 46.4v14.4M168 55h.1M168 55v5.8"/>
<path d="M211.4 46.4h.1M211.4 46.4v14.4M234.6 55h.1M234.6 55v5.8M17.4 92.7h141.9M31.9 92.7h.1M31.9 92.7v2.9M46.4 92.7h.1M60.8 92.7h.1M72.4 92.7h.1M86.9 92.7h.1M101.4 92.7h.1"/>
<path d="M115.9 92.7h.1M130.3 92.7h.1M144.8 92.7h.1M159.3 92.7h.1M260.6 92.7v17.4M8.7 110.1h.1M8.7 110.1h136.1M8.7 110.1v83.9M17.4 115.9h141.9M31.9 110.1h.1M31.9 115.9h.1M46.4 115.9h.1"/>
<path d="M60.8 110.1h.1M60.8 115.9h.1M72.4 110.1h.1M72.4 115.9h.1M86.9 110.1h.1M86.9 115.9h.1M101.4 110.1h.1M101.4 115.9h.1M115.9 110.1h.1M115.9 115.9h.1M130.3 110.1h.1M130.3 115.9h.1"/>
<path d="M144.8 110.1h.1M144.8 115.9h.1M159.3 115.9h.1M223 104.3h.1M223 110.1h.1M223 110.1h14.4M223 104.3h14.4M251.9 110.1h8.7M251.9 104.3h8.7M260.6 104.3h.1M260.6 110.1h.1M8.7 133.2h.1"/>
<path d="M8.7 133.2h136.1M31.9 133.2h.1M46.4 133.2h.1M60.8 133.2h.1M72.4 133.2h.1M86.9 133.2h.1M101.4 133.2h.1M115.9 133.2h.1M130.3 133.2h.1M144.8 133.2h.1M8.7 159.3h.1M8.7 159.3h136.1"/>
<path d="M17.4 141.9h141.9M31.9 159.3h.1M31.9 141.9h.1M46.4 159.3h.1M46.4 141.9h.1M60.8 159.3h.1M60.8 141.9h.1M72.4 159.3h.1M72.4 141.9h.1M86.9 159.3h.1M86.9 141.9h.1M101.4 159.3h.1"/>
<path d="M101.4 141.9h.1M115.9 159.3h.1M115.9 141.9h.1M130.3 159.3h.1M130.3 141.9h.1M144.8 159.3h.1M144.8 141.9h.1M159.3 141.9h.1M17.4 168h141.9M31.9 168h.1M46.4 168h.1M60.8 168h.1"/>
<path d="M72.4 168h.1M86.9 168h.1M101.4 168h.1M115.9 168h.1M130.3 168h.1M144.8 168h.1M159.3 168h.1M8.7 185.3h.1M8.7 191.1h.1M8.7 194h.1M8.7 185.3h136.1M8.7 191.1h8.7"/>
<path d="M17.4 185.3h.1M31.9 185.3h.1M46.4 185.3h.1M60.8 185.3h.1M72.4 185.3h.1M86.9 185.3h.1M101.4 185.3h.1M115.9 185.3h.1M130.3 185.3h.1M144.8 185.3h.1"/>
</g>
<g fill="#f0f" stroke="#f0f" stroke-width=".25">
<circle cx="17.4" cy="20.3" r=".56"/>
<circle cx="34.8" cy="37.6" r=".55"/>
<circle cx="11.6" cy="20.3" r=".55"/>
<circle cx="78.2" cy="20.3" r=".55"/>
<circle cx="84" cy="20.3" r=".55"/>
<circle cx="101.3" cy="37.6" r=".55"/>
<circle cx="144.8" cy="20.3" r=".55"/>
<circle cx="150.6" cy="20.3" r=".55"/>
<circle cx="167.9" cy="37.6" r=".55"/>
<circle cx="17.4" cy="110" r=".56"/>
<circle cx="46.3" cy="110" r=".56"/>
<circle cx="31.9" cy="110" r=".56"/>
<circle cx="60.8" cy="110" r=".56"/>
<circle cx="72.4" cy="110" r=".55"/>
<circle cx="86.9" cy="110" r=".55"/>
<circle cx="101.3" cy="110" r=".55"/>
<circle cx="115.8" cy="110" r=".55"/>
<circle cx="130.3" cy="110" r=".55"/>
<circle cx="31.9" cy="133.2" r=".56"/>
<circle cx="46.3" cy="133.2" r=".56"/>
<circle cx="60.8" cy="133.2" r=".56"/>
<circle cx="72.4" cy="133.2" r=".55"/>
<circle cx="86.9" cy="133.2" r=".55"/>
<circle cx="101.3" cy="133.2" r=".55"/>
<circle cx="115.8" cy="133.2" r=".55"/>
<circle cx="130.3" cy="133.2" r=".55"/>
<circle cx="31.9" cy="159.3" r=".56"/>
<circle cx="46.3" cy="159.3" r=".56"/>
<circle cx="60.8" cy="159.3" r=".56"/>
<circle cx="72.4" cy="159.3" r=".55"/>
<circle cx="86.9" cy="159.3" r=".55"/>
<circle cx="101.3" cy="159.3" r=".55"/>
<circle cx="115.8" cy="159.3" r=".55"/>
<circle cx="130.3" cy="159.3" r=".55"/>
<circle cx="31.9" cy="185.3" r=".56"/>
<circle cx="46.3" cy="185.3" r=".56"/>
<circle cx="60.8" cy="185.3" r=".56"/>
<circle cx="72.4" cy="185.3" r=".55"/>
<circle cx="86.9" cy="185.3" r=".55"/>
<circle cx="101.3" cy="185.3" r=".55"/>
<circle cx="115.8" cy="185.3" r=".55"/>
<circle cx="130.3" cy="185.3" r=".55"/>
<circle cx="17.4" cy="185.3" r=".56"/>
<circle cx="17.4" cy="133.2" r=".56"/>
<circle cx="8.7" cy="133.2" r=".55"/>
<circle cx="8.7" cy="159.3" r=".55"/>
<circle cx="17.4" cy="159.3" r=".56"/>
<circle cx="8.7" cy="185.3" r=".55"/>
<circle cx="31.9" cy="92.7" r=".56"/>
<circle cx="46.3" cy="92.7" r=".56"/>
<circle cx="60.8" cy="92.7" r=".56"/>
<circle cx="72.4" cy="92.7" r=".55"/>
<circle cx="86.9" cy="92.7" r=".55"/>
<circle cx="101.3" cy="92.7" r=".55"/>
<circle cx="115.8" cy="92.7" r=".55"/>
<circle cx="130.3" cy="92.7" r=".55"/>
<circle cx="144.8" cy="92.7" r=".55"/>
<circle cx="31.9" cy="115.8" r=".56"/>
<circle cx="46.3" cy="115.8" r=".56"/>
<circle cx="60.8" cy="115.8" r=".56"/>
<circle cx="72.4" cy="115.8" r=".55"/>
<circle cx="86.9" cy="115.8" r=".55"/>
<circle cx="101.3" cy="115.8" r=".55"/>
<circle cx="115.8" cy="115.8" r=".55"/>
<circle cx="130.3" cy="115.8" r=".55"/>
<circle cx="144.8" cy="115.8" r=".55"/>
<circle cx="31.9" cy="141.9" r=".56"/>
<circle cx="46.3" cy="141.9" r=".56"/>
<circle cx="60.8" cy="141.9" r=".56"/>
<circle cx="72.4" cy="141.9" r=".55"/>
<circle cx="86.9" cy="141.9" r=".55"/>
<circle cx="101.3" cy="141.9" r=".55"/>
<circle cx="115.8" cy="141.9" r=".55"/>
<circle cx="130.3" cy="141.9" r=".55"/>
<circle cx="144.8" cy="141.9" r=".55"/>
<circle cx="31.9" cy="167.9" r=".56"/>
<circle cx="46.3" cy="167.9" r=".56"/>
<circle cx="60.8" cy="167.9" r=".56"/>
<circle cx="72.4" cy="167.9" r=".55"/>
<circle cx="86.9" cy="167.9" r=".55"/>
<circle cx="101.3" cy="167.9" r=".55"/>
<circle cx="115.8" cy="167.9" r=".55"/>
<circle cx="130.3" cy="167.9" r=".55"/>
<circle cx="144.8" cy="167.9" r=".55"/>
<circle cx="217.2" cy="20.3" r=".55"/>
<circle cx="211.4" cy="20.3" r=".55"/>
<circle cx="234.6" cy="37.6" r=".56"/>
<circle cx="260.6" cy="104.2" r=".55"/>
<circle cx="8.7" cy="191.1" r=".55"/>
</g>
<text font-size="6.1" x="98.5" y="80.4">LED白光灯_单色_吉他柄位置_内测光</text>
<g font-size="2.6">
<text x="5" y="16.8">VCC_EINK</text>
<text x="71.5" y="16.8">VCC_EINK</text>
<text x="138.1" y="16.8">VCC_EINK</text>
<text x="204.7" y="16.8">VCC_EINK</text>
<text x="8.7" y="66">GND</text>
<text x="75.3" y="66">GND</text>
<text x="141.9" y="66">GND</text>
<text x="208.5" y="66">GND</text>
<text x="256.9" y="89.2">VDD33</text>
<text x="173.8" y="187.7">Title</text>
<text x="185.3" y="190.6">&lt;Title&gt;</text>
<text x="173.8" y="196.3">Size</text>
<text x="185.3" y="196.3">Document Number</text>
<text x="269.3" y="196.3">Rev</text>
<text x="5.8" y="199.3">GND</text>
<text x="176.7" y="199.3">A</text>
<text x="185.3" y="199.3">&lt;Doc&gt;</text>
<text x="272.2" y="199.3">&lt;RevCode&gt;</text>
<text x="173.8" y="205.1">Date:</text>
<text x="188.8" y="205.1">Wednesday, September 16, 2020</text>
<text x="231.7" y="205.1">Sheet</text>
<text x="246.2" y="205.1">5</text>
<text x="254.8" y="205.1">of</text>
<text x="263.5" y="205.1">5</text>
</g>
<g font-size="2.6" fill="#000080">
<text x="29" y="15.7">Q3</text>
<text x="95.6" y="15.7">Q4</text>
<text x="162.2" y="15.7">Q5</text>
<text x="228.8" y="15.7">Q6</text>
<text x="23.2" y="19.7">WPM2015-3/TR R60</text>
<text x="55" y="19.7">1K</text>
<text x="89.8" y="19.7">WPM2015-3/TR R61</text>
<text x="121.6" y="19.7">1KLED2</text>
<text x="156.4" y="19.7">WPM2015-3/TR R62</text>
<text x="188.3" y="19.7">1K</text>
<text x="223" y="19.7">WPM2015-3/TR R63</text>
<text x="254.8" y="19.7">1K</text>
<text x="22" y="28.4">R64</text>
<text x="88.6" y="28.4">R65</text>
<text x="155.2" y="28.4">R66</text>
<text x="221.8" y="28.4">R67</text>
<text x="22" y="31.9">100K</text>
<text x="88.6" y="31.9">100K</text>
<text x="155.2" y="31.9">100K</text>
<text x="221.8" y="31.9">100K</text>
<text x="16.3" y="42.9">C40</text>
<text x="16.3" y="46.4">0.1uF 6.3V</text>
<text x="39.4" y="45.8">R68</text>
<text x="82.8" y="42.9">C41</text>
<text x="82.8" y="46.4">0.1uF 6.3V</text>
<text x="106" y="45.8">R69</text>
<text x="149.4" y="42.9">C42</text>
<text x="149.4" y="46.4">0.1uF 6.3V</text>
<text x="172.6" y="45.8">R70</text>
<text x="216" y="42.9">C43</text>
<text x="216" y="46.4">0.1uF 6.3V</text>
<text x="239.2" y="45.8">R71</text>
<text x="39.4" y="49.3">680R</text>
<text x="106" y="49.3">680R</text>
<text x="172.6" y="49.3">680R</text>
<text x="239.2" y="49.3">680R</text>
<text x="22" y="97.9">D35</text>
<text x="22" y="101.4">LED</text>
<text x="36.5" y="97.9">D36</text>
<text x="36.5" y="101.4">LED</text>
<text x="51" y="97.9">D37</text>
<text x="51" y="101.4">LED</text>
<text x="65.4" y="97.9">D38</text>
<text x="65.4" y="101.4">LED</text>
<text x="77" y="97.9">D39</text>
<text x="77" y="101.4">LED</text>
<text x="91.5" y="97.9">D40</text>
<text x="91.5" y="101.4">LED</text>
<text x="106" y="97.9">D41</text>
<text x="106" y="101.4">LED</text>
<text x="120.5" y="97.9">D42</text>
<text x="120.5" y="101.4">LED</text>
<text x="135" y="97.9">D43</text>
<text x="135" y="101.4">LED</text>
<text x="149.4" y="97.9">D44</text>
<text x="149.4" y="101.4">LED</text>
<text x="246.2" y="103.7">10K</text>
<text x="246.2" y="109.5">10K</text>
<text x="22" y="121.1">D45</text>
<text x="22" y="124.5">LED</text>
<text x="36.5" y="121.1">D46</text>
<text x="36.5" y="124.5">LED</text>
<text x="51" y="121.1">D47</text>
<text x="51" y="124.5">LED</text>
<text x="65.4" y="121.1">D48</text>
<text x="65.4" y="124.5">LED</text>
<text x="77" y="121.1">D49</text>
<text x="77" y="124.5">LED</text>
<text x="91.5" y="121.1">D50</text>
<text x="91.5" y="124.5">LED</text>
<text x="106" y="121.1">D51</text>
<text x="106" y="124.5">LED</text>
<text x="120.5" y="121.1">D52</text>
<text x="120.5" y="124.5">LED</text>
<text x="135" y="121.1">D53</text>
<text x="135" y="124.5">LED</text>
<text x="149.4" y="121.1">D54</text>
<text x="149.4" y="124.5">LED</text>
<text x="22" y="147.1">D55</text>
<text x="36.5" y="147.1">D56</text>
<text x="51" y="147.1">D57</text>
<text x="65.4" y="147.1">D58</text>
<text x="77" y="147.1">D59</text>
<text x="91.5" y="147.1">D60</text>
<text x="106" y="147.1">D61</text>
<text x="120.5" y="147.1">D62</text>
<text x="135" y="147.1">D63</text>
<text x="149.4" y="147.1">D64</text>
<text x="22" y="150.6">LED</text>
<text x="36.5" y="150.6">LED</text>
<text x="51" y="150.6">LED</text>
<text x="65.4" y="150.6">LED</text>
<text x="77" y="150.6">LED</text>
<text x="91.5" y="150.6">LED</text>
<text x="106" y="150.6">LED</text>
<text x="120.5" y="150.6">LED</text>
<text x="135" y="150.6">LED</text>
<text x="149.4" y="150.6">LED</text>
<text x="22" y="173.2">D65</text>
<text x="36.5" y="173.2">D66</text>
<text x="51" y="173.2">D67</text>
<text x="65.4" y="173.2">D68</text>
<text x="77" y="173.2">D69</text>
<text x="91.5" y="173.2">D70</text>
<text x="106" y="173.2">D71</text>
<text x="120.5" y="173.2">D72</text>
<text x="135" y="173.2">D73</text>
<text x="149.4" y="173.2">D74</text>
<text x="22" y="176.7">LED</text>
<text x="36.5" y="176.7">LED</text>
<text x="51" y="176.7">LED</text>
<text x="65.4" y="176.7">LED</text>
<text x="77" y="176.7">LED</text>
<text x="91.5" y="176.7">LED</text>
<text x="106" y="176.7">LED</text>
<text x="120.5" y="176.7">LED</text>
<text x="135" y="176.7">LED</text>
<text x="149.4" y="176.7">LED</text>
</g>
<g font-size="2.6" fill="#f00">
<text x="61.4" y="19.7">LED1</text>
<text x="194.6" y="19.7">LED3</text>
<text x="261.2" y="19.7">LED4</text>
<text x="30.1" y="66">GPIO2</text>
<text x="96.7" y="66">GPIO3</text>
<text x="163.3" y="66">GPIO5</text>
<text x="230" y="66">GPIO6</text>
<text x="151.2" y="92.1">LED1</text>
<text x="212" y="104.9">GPIO6</text>
<text x="223.6" y="103.5">I2C_SCL R72</text>
<text x="212" y="110.7">GPIO5</text>
<text x="223.6" y="109.3">I2C_SDAR73</text>
<text x="151.2" y="115.3">LED2</text>
<text x="151.2" y="141.3">LED3</text>
<text x="151.2" y="167.4">LED4</text>
<text x="20.3" y="191.7">GND</text>
</g>
<g font-size="2.1">
<text x="30.4" y="2.2">5</text>
<text x="85.4" y="2.2">4</text>
<text x="140.4" y="2.2">3</text>
<text x="195.4" y="2.2">2</text>
<text x="250.4" y="2.2">1</text>
<text x=".8" y="30.1">D</text>
<text x="278.7" y="30.1">D</text>
<text x=".8" y="80.8">C</text>
<text x="278.7" y="80.8">C</text>
<text x=".8" y="131.5">B</text>
<text x="278.7" y="131.5">B</text>
<text x=".8" y="182.2">A</text>
<text x="278.7" y="182.2">A</text>
<text x="30.4" y="207.8">5</text>
<text x="85.4" y="207.8">4</text>
<text x="140.4" y="207.8">3</text>
<text x="195.4" y="207.8">2</text>
<text x="250.4" y="207.8">1</text>
</g>
</svg>
